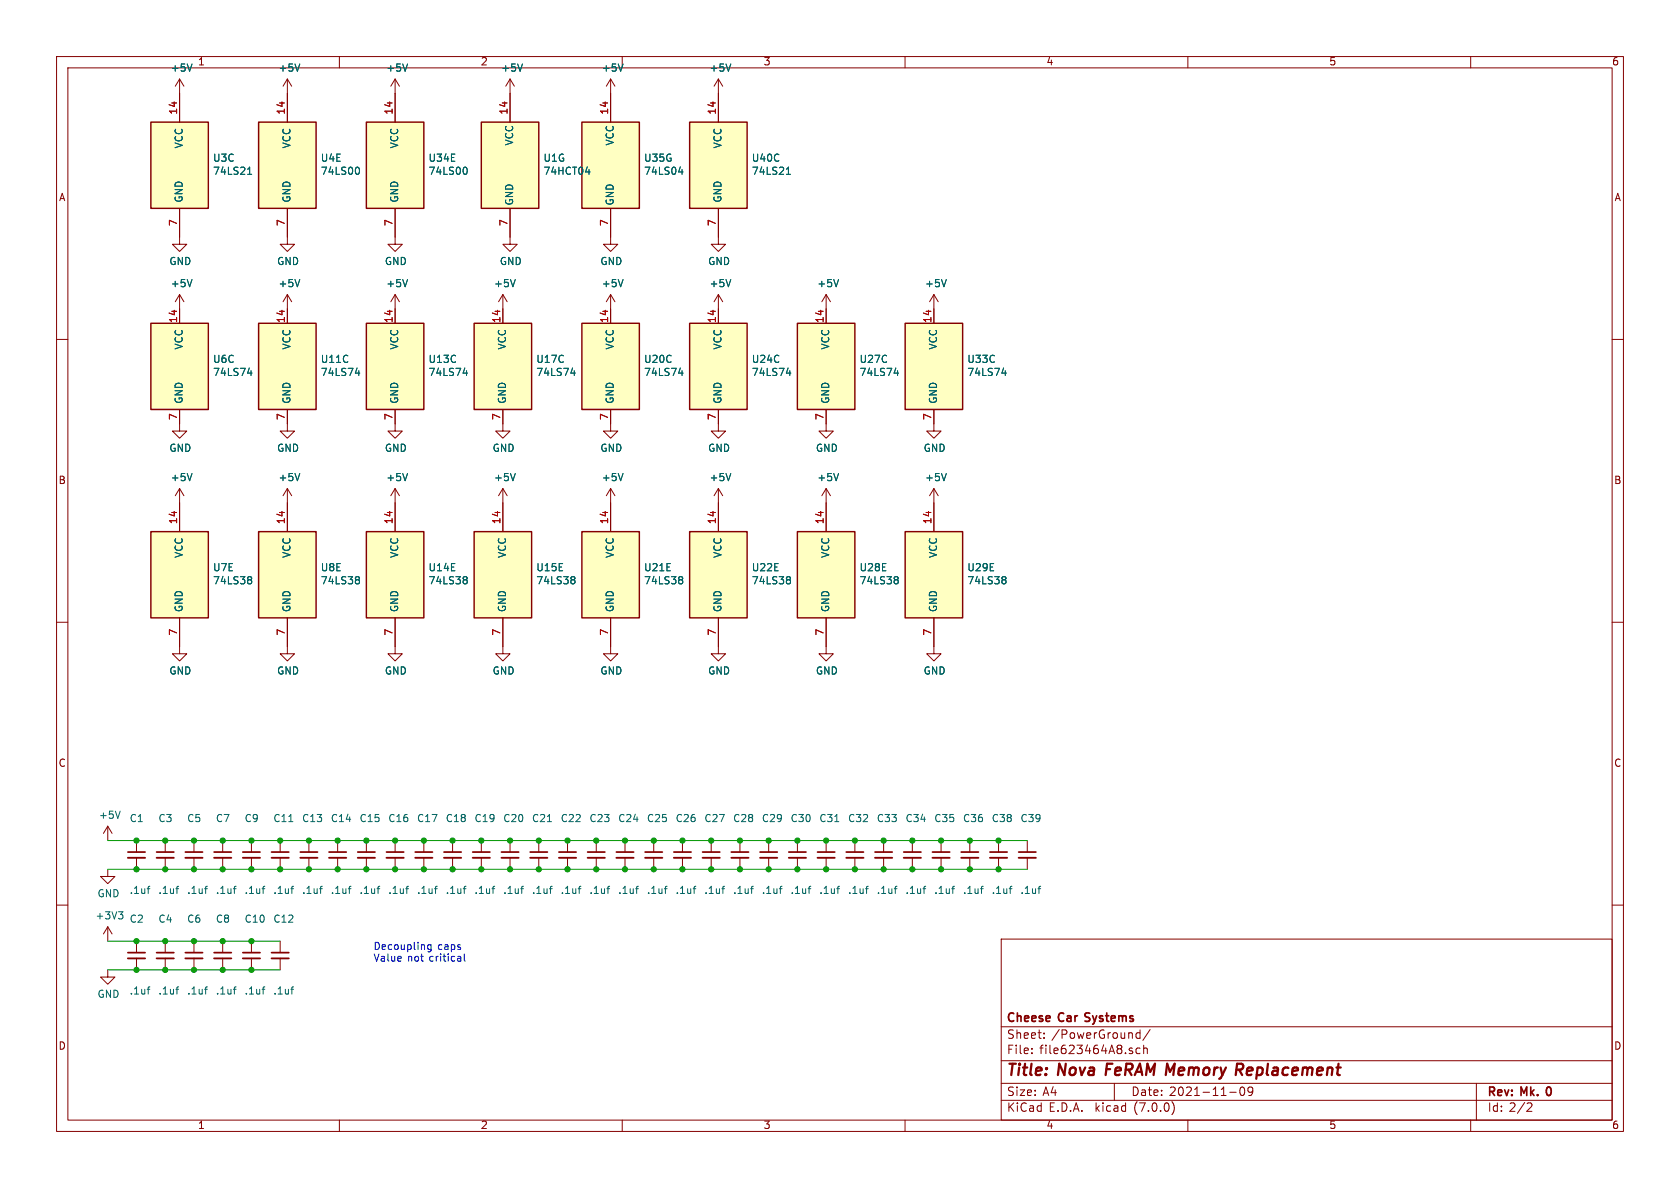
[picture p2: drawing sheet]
<svg xmlns="http://www.w3.org/2000/svg" width="297mm" height="210mm" viewBox="0 0 297 210" stroke-linecap="round" stroke-linejoin="round" font-family="sans-serif">
<g fill="none" stroke="#840000" stroke-width=".18">
<path d="M10 10h277v190h-277zM12 12h273v186h-273zM31.7 14v7.6M31.7 14l-.7 1.2M31.7 14l.8 1.2M50.8 14v7.6M50.8 14l-.8 1.2M50.8 14l.8 1.2M60 10v2M69.8 14v7.6M69.8 14l-.7 1.2M69.8 14l.8 1.2"/>
<path d="M90.2 14v7.6M90.2 14l-.8 1.2M90.2 14l.7 1.2M107.9 14l-.7 1.2M107.9 14v7.6M107.9 14l.8 1.2M110 10v2M127 14v7.6M127 14l-.8 1.2M127 14l.8 1.2M160 10v2M210 10v2"/>
<path d="M260 10v2M31.7 36.8v6.4h1.3l-1.3 1.3-1.2-1.3h1.2M50.8 36.8v6.4h1.3l-1.3 1.3-1.3-1.3h1.3M69.8 36.8v6.4h1.3l-1.3 1.3-1.2-1.3h1.2M90.2 36.8v6.4h1.2l-1.2 1.3-1.3-1.3h1.3M107.9 36.8v6.4h1.3l-1.3 1.3-1.2-1.3h1.2M127 36.8v6.4h1.3l-1.3 1.3-1.3-1.3h1.3M10 60h2M31.7 52.1v5.1M31.7 52.1l-.7 1.2M31.7 52.1l.8 1.2M50.8 52.1v5.1"/>
<path d="M50.8 52.1l-.8 1.2M50.8 52.1l.8 1.2M69.8 52.1v5.1M69.8 52.1l-.7 1.2M69.8 52.1l.8 1.2M88.9 52.1v5.1M88.9 52.1l-.8 1.2M88.9 52.1l.8 1.2M107.9 52.1v5.1M107.9 52.1l-.7 1.2M107.9 52.1l.8 1.2M127 52.1v5.1"/>
<path d="M127 52.1l-.8 1.2M127 52.1l.8 1.2M146 52.1v5.1M146 52.1l-.7 1.2M146 52.1l.8 1.2M165.1 52.1v5.1M165.1 52.1l-.8 1.2M165.1 52.1l.8 1.2M285 60h2M31.7 72.4v3.8h1.3l-1.3 1.3-1.2-1.3h1.2M50.8 72.4v3.8h1.3l-1.3 1.3-1.3-1.3h1.3M69.8 72.4v3.8h1.3l-1.3 1.3-1.2-1.3h1.2"/>
<path d="M88.9 72.4v3.8h1.3l-1.3 1.3-1.3-1.3h1.3M107.9 72.4v3.8h1.3l-1.3 1.3-1.2-1.3h1.2M127 72.4v3.8h1.3l-1.3 1.3-1.3-1.3h1.3M146 72.4v3.8h1.3l-1.3 1.3-1.2-1.3h1.2M165.1 72.4v3.8h1.3l-1.3 1.3-1.3-1.3h1.3M31.7 86.4v7.6M31.7 86.4l-.7 1.2M31.7 86.4l.8 1.2M50.8 86.4v7.6M50.8 86.4l-.8 1.2M50.8 86.4l.8 1.2M69.8 86.4v7.6"/>
<path d="M69.8 86.4l-.7 1.2M69.8 86.4l.8 1.2M88.9 86.4v7.6M88.9 86.4l-.8 1.2M88.9 86.4l.8 1.2M107.9 86.4v7.6M107.9 86.4l-.7 1.2M107.9 86.4l.8 1.2M127 86.4v7.6M127 86.4l-.8 1.2M127 86.4l.8 1.2M146 86.4v7.6"/>
<path d="M146 86.4l-.7 1.2M146 86.4l.8 1.2M165.1 86.4v7.6M165.1 86.4l-.8 1.2M165.1 86.4l.8 1.2M10 110h2M31.7 109.2v6.4h1.3l-1.3 1.2-1.2-1.2h1.2M50.8 109.2v6.4h1.3l-1.3 1.2-1.3-1.2h1.3M69.8 109.2v6.4h1.3l-1.3 1.2-1.2-1.2h1.2M88.9 109.2v6.4h1.3l-1.3 1.2-1.3-1.2h1.3M107.9 109.2v6.4h1.3l-1.3 1.2-1.2-1.2h1.2M127 109.2v6.4h1.3l-1.3 1.2-1.3-1.2h1.3"/>
<path d="M146 109.2v6.4h1.3l-1.3 1.2-1.2-1.2h1.2M165.1 109.2v6.4h1.3l-1.3 1.2-1.3-1.2h1.3M285 110h2M10 160h2M19 153.7v1.2h1.3l-1.3 1.3-1.2-1.3h1.2M19 146.1l-.7 1.2M19 146.1v2.5M19 146.1l.8 1.2M24.1 148.6v2M24.1 151.6v2.1M29.2 148.6v2M29.2 151.6v2.1"/>
<path d="M34.3 148.6v2M34.3 151.6v2.1M39.4 148.6v2M39.4 151.6v2.1M44.4 148.6v2M44.4 151.6v2.1M49.5 148.6v2M49.5 151.6v2.1M54.6 148.6v2M54.6 151.6v2.1M59.7 148.6v2M59.7 151.6v2.1"/>
<path d="M64.8 148.6v2M64.8 151.6v2.1M69.8 148.6v2M69.8 151.6v2.1M74.9 148.6v2M74.9 151.6v2.1M80 148.6v2M80 151.6v2.1M85.1 148.6v2M85.1 151.6v2.1M90.2 148.6v2M90.2 151.6v2.1"/>
<path d="M95.2 148.6v2M95.2 151.6v2.1M100.3 148.6v2M100.3 151.6v2.1M105.4 148.6v2M105.4 151.6v2.1M110.5 148.6v2M110.5 151.6v2.1M115.6 148.6v2M115.6 151.6v2.1M120.6 148.6v2M120.6 151.6v2.1"/>
<path d="M125.7 148.6v2M125.7 151.6v2.1M130.8 148.6v2M130.8 151.6v2.1M135.9 148.6v2M135.9 151.6v2.1M141 148.6v2M141 151.6v2.1M146 148.6v2M146 151.6v2.1M151.1 148.6v2M151.1 151.6v2.1"/>
<path d="M156.2 148.6v2M156.2 151.6v2.1M161.3 148.6v2M161.3 151.6v2.1M166.4 148.6v2M166.4 151.6v2.1M171.4 148.6v2M171.4 151.6v2.1M176.5 148.6v2M176.5 151.6v2.1M181.6 148.6v2M181.6 151.6v2.1"/>
<path d="M285 160h2M19 171.5v1.2h1.3l-1.3 1.3-1.2-1.3h1.2M19 163.8v2.6M19 163.8l-.7 1.3M19 163.8l.8 1.3M24.1 166.4v2M24.1 169.4v2.1M29.2 166.4v2M29.2 169.4v2.1M34.3 166.4v2M34.3 169.4v2.1M39.4 166.4v2"/>
<path d="M39.4 169.4v2.1M44.4 166.4v2M44.4 169.4v2.1M49.5 166.4v2M49.5 169.4v2.1M177 166h108v32h-108zM60 198v2M110 198v2M160 198v2M177 194.5h108M177 191.5h108M177 187.5h108"/>
<path d="M177 181.5h108M182.4 186.1v.2M182.4 185.3v.2M184.6 183.4v.2M184.6 182.6v.2M197 191.5v3M201.5 182.6h-.4l-.3 .2v.5l.2 .2h.5M201.5 182.1v1.5M201.5 185.3h-.4l-.3 .2v.5l.2 .2h.5M202.2 185.4l.2-.1h.4v1M202.2 184.8v1.5M203.3 182l-1.3 1.9"/>
<path d="M207.2 194.8a1.74 1.74 0 0 1 0 2.2M210 198v2M217.4 193.1h1.1M219.7 192.2a.81 .81 0 0 0-.6 .6 .81 .81 0 0 0 .3 .8l.1 .1a.81 .81 0 0 0 .4-1.4M220.7 192.3l-.1 .5 .2 .2 .4 .1 .3-.3M221.4 192.3a.99 .99 0 0 1-.4 1.4h-.2M260 198v2M261 191.5v6.5M270.5 195l.3 .2v.4l-.9 .9h.9"/>
</g>
<path d="M218.7 188l.9 .1M219.1 189.1l.5 .9M219.6 188.9l-.3 .2h-.7" fill="none" stroke="#840000" stroke-width=".4"/>
<g fill="none" stroke="#840000" stroke-width=".33">
<path d="M22.6 151.6h3.1M27.7 151.6h3M32.8 151.6h3M37.8 151.6h3.1M42.9 151.6h3.1M48 151.6h3.1M53.1 151.6h3M58.2 151.6h3M63.2 151.6h3.1M68.3 151.6h3.1M73.4 151.6h3.1M78.5 151.6h3"/>
<path d="M83.6 151.6h3M88.6 151.6h3.1M93.7 151.6h3.1M98.8 151.6h3.1M103.9 151.6h3M109 151.6h3M114 151.6h3.1M119.1 151.6h3.1M124.2 151.6h3.1M129.3 151.6h3M134.4 151.6h3M139.4 151.6h3.1"/>
<path d="M144.5 151.6h3.1M149.6 151.6h3.1M154.7 151.6h3M159.8 151.6h3M164.8 151.6h3.1M169.9 151.6h3.1M175 151.6h3.1M180.1 151.6h3M22.6 169.4h3.1M27.7 169.4h3M32.8 169.4h3M37.8 169.4h3.1"/>
<path d="M42.9 169.4h3.1M48 169.4h3.1"/>
</g>
<g fill="none" stroke="#840000" stroke-width=".3">
<path d="M22.6 150.6h3.1M27.7 150.6h3M32.8 150.6h3M37.8 150.6h3.1M42.9 150.6h3.1M48 150.6h3.1M53.1 150.6h3M58.2 150.6h3M63.2 150.6h3.1M68.3 150.6h3.1M73.4 150.6h3.1M78.5 150.6h3"/>
<path d="M83.6 150.6h3M88.6 150.6h3.1M93.7 150.6h3.1M98.8 150.6h3.1M103.9 150.6h3M109 150.6h3M114 150.6h3.1M119.1 150.6h3.1M124.2 150.6h3.1M129.3 150.6h3M134.4 150.6h3M139.4 150.6h3.1"/>
<path d="M144.5 150.6h3.1M149.6 150.6h3.1M154.7 150.6h3M159.8 150.6h3M164.8 150.6h3.1M169.9 150.6h3.1M175 150.6h3.1M180.1 150.6h3M22.6 168.4h3.1M27.7 168.4h3M32.8 168.4h3M37.8 168.4h3.1"/>
<path d="M42.9 168.4h3.1M48 168.4h3.1"/>
</g>
<g fill="none" stroke="#006464" stroke-width=".18">
<path d="M33.9 11.3l-.4 1.3M53 11.3l-.4 1.3M72 11.3l-.4 1.3M92.4 11.3l-.5 1.3M110.1 11.3l-.4 1.3M129.2 11.3l-.4 1.3M43.8 30.8h.7M43.9 29.9l.2-.4v1.3M63.2 29.5a.79 .79 0 0 1 0 1.3M82.3 29.5a.79 .79 0 0 1 0 1.3M103.5 30.4h.8M120 30.4h.8"/>
<path d="M120.6 30v.8M139 30.8h.7M139.1 29.9l.3-.4v1.3M33.9 49.4l-.4 1.3M53 49.4l-.4 1.3M72 49.4l-.4 1.3M91.1 49.4l-.4 1.3M110.1 49.4l-.4 1.3M129.2 49.4l-.4 1.3M148.2 49.4l-.4 1.3M167.3 49.4l-.4 1.3M43.8 66h.8"/>
<path d="M44.4 65.5v.9M62.8 66h.8M63.4 65.5v.9M81.9 66h.8M82.5 65.5v.9M100.9 66h.8M101.5 65.5v.9M120 66h.8M120.6 65.5v.9M139 66h.8M139.6 65.5v.9M158.1 66h.8"/>
<path d="M158.7 65.5v.9M177.1 66h.8M177.7 65.5v.9M33.9 83.7l-.4 1.3M53 83.7l-.4 1.3M72 83.7l-.4 1.3M91.1 83.7l-.4 1.3M110.1 83.7l-.4 1.3M129.2 83.7l-.4 1.3M148.2 83.7l-.4 1.3M167.3 83.7l-.4 1.3M44 101.9h.3l.2 .3-.2 .3"/>
<path d="M44 102.5h.3M44.3 102.5l.1 .1 .1 .4-.2 .2h-.3M63.1 101.9h.2l.2 .3-.2 .3M63.1 102.5h.2M63.3 102.5l.2 .1v.4l-.2 .2h-.2M82.1 101.9h.3l.2 .3-.2 .3M82.1 102.5h.3M82.4 102.5l.1 .1 .1 .4-.2 .2h-.3M101.2 101.9h.2l.2 .3-.2 .3M101.2 102.5h.2M101.4 102.5l.2 .1v.4l-.2 .2h-.2M120.2 101.9h.3l.2 .3-.2 .3"/>
<path d="M120.2 102.5h.3M120.5 102.5l.1 .1 .1 .4-.2 .2h-.3M139.3 101.9h.2l.2 .3-.2 .3M139.3 102.5h.2M139.5 102.5l.2 .1v.4l-.2 .2h-.2M158.3 101.9h.3l.2 .3-.2 .3M158.3 102.5h.3M158.6 102.5l.1 .1 .1 .4-.2 .2h-.3M177.4 101.9h.2l.2 .3-.2 .3M177.4 102.5h.2M177.6 102.5l.2 .1v.4l-.2 .2h-.2M21.2 143.4l-.4 1.3"/>
<path d="M26 157.1h.5M26.4 156.7h.1M31.1 157.1h.5M31.5 156.7h.1M36.2 157.1h.5M36.5 156.7h.2M41.3 157.1h.4M41.6 156.7h.1M46.3 157.1h.5M46.7 156.7h.1M51.4 157.1h.5M51.8 156.7h.1"/>
<path d="M56.5 157.1h.5M56.9 156.7h.1M61.6 157.1h.5M61.9 156.7h.2M66.7 157.1h.4M67 156.7h.1M71.7 157.1h.5M72.1 156.7h.1M76.8 157.1h.5M77.2 156.7h.1M81.9 157.1h.5M82.3 156.7h.1"/>
<path d="M87 157.1h.5M87.3 156.7h.2M92.1 157.1h.4M92.4 156.7h.1M97.1 157.1h.5M97.5 156.7h.1M102.2 157.1h.5M102.6 156.7h.1M107.3 157.1h.5M107.7 156.7h.1M112.4 157.1h.5M112.7 156.7h.2"/>
<path d="M117.5 157.1h.4M117.8 156.7h.1M122.5 157.1h.5M122.9 156.7h.1M127.6 157.1h.5M128 156.7h.1M132.7 157.1h.5M133.1 156.7h.1M137.8 157.1h.5M138.1 156.7h.2M142.9 157.1h.4M143.2 156.7h.1"/>
<path d="M147.9 157.1h.5M148.3 156.7h.1M153 157.1h.5M153.4 156.7h.1M158.1 157.1h.5M158.5 156.7h.1M163.2 157.1h.5M163.5 156.7h.2M168.3 157.1h.4M168.6 156.7h.1M173.3 157.1h.5M173.7 156.7h.1"/>
<path d="M178.4 157.1h.5M178.8 156.7h.1M183.5 157.1h.5M183.9 156.7h.1M20.9 161.2h.8l-.4 .5M21.5 161.7l.2 .2v.3l-.2 .2M26 174.9h.5M26.4 174.5h.1M31.1 174.9h.5M31.5 174.5h.1M36.2 174.9h.5M36.5 174.5h.2"/>
<path d="M41.3 174.9h.4M41.6 174.5h.1M46.3 174.9h.5M46.7 174.5h.1M51.4 174.9h.5M51.8 174.5h.1"/>
</g>
<g fill="#ffffc2" stroke="#ffffc2" stroke-width=".18">
<path d="M45.7 94h10.2v15.2h-10.2z"/>
<path d="M141 94h10.1v15.2h-10.1z"/>
<path d="M26.7 94h10.1v15.2h-10.1z"/>
<path d="M64.8 57.2h10.1v15.2h-10.1z"/>
<path d="M45.7 57.2h10.2v15.2h-10.2z"/>
<path d="M26.7 57.2h10.1v15.2h-10.1z"/>
<path d="M26.7 21.6h10.1v15.2h-10.1z"/>
<path d="M160 94h10.2v15.2h-10.2z"/>
<path d="M141 57.2h10.1v15.2h-10.1z"/>
<path d="M160 57.2h10.2v15.2h-10.2z"/>
<path d="M121.9 21.6h10.2v15.2h-10.2z"/>
<path d="M102.9 21.6h10.1v15.2h-10.1z"/>
<path d="M85.1 21.6h10.1v15.2h-10.1z"/>
<path d="M64.8 94h10.1v15.2h-10.1z"/>
<path d="M45.7 21.6h10.2v15.2h-10.2z"/>
<path d="M102.9 94h10.1v15.2h-10.1z"/>
<path d="M83.8 94h10.2v15.2h-10.2z"/>
<path d="M121.9 94h10.2v15.2h-10.2z"/>
<path d="M121.9 57.2h10.2v15.2h-10.2z"/>
<path d="M102.9 57.2h10.1v15.2h-10.1z"/>
<path d="M83.8 57.2h10.2v15.2h-10.2z"/>
<path d="M64.8 21.6h10.1v15.2h-10.1z"/>
</g>
<g fill="none" stroke="#840000" stroke-width=".25">
<path d="M26.7 21.6h10.1v15.2h-10.1zM45.7 21.6h10.2v15.2h-10.2zM64.8 21.6h10.1v15.2h-10.1zM85.1 21.6h10.1v15.2h-10.1zM102.9 21.6h10.1v15.2h-10.1zM121.9 21.6h10.2v15.2h-10.2zM26.7 57.2h10.1v15.2h-10.1zM45.7 57.2h10.2v15.2h-10.2zM64.8 57.2h10.1v15.2h-10.1zM83.8 57.2h10.2v15.2h-10.2zM102.9 57.2h10.1v15.2h-10.1zM121.9 57.2h10.2v15.2h-10.2z"/>
<path d="M141 57.2h10.1v15.2h-10.1zM160 57.2h10.2v15.2h-10.2zM26.7 94h10.1v15.2h-10.1zM45.7 94h10.2v15.2h-10.2zM64.8 94h10.1v15.2h-10.1zM83.8 94h10.2v15.2h-10.2zM102.9 94h10.1v15.2h-10.1zM121.9 94h10.2v15.2h-10.2zM141 94h10.1v15.2h-10.1zM160 94h10.2v15.2h-10.2z"/>
</g>
<path d="M76.2 167v1l-.2 .3-.3-.1M76.2 167.1l-.4-.1-.2 .2 .1 .6h.5M82.1 168.6v1.1l.2 .2" fill="none" stroke="#0000c2" stroke-width=".18"/>
<path d="M19 153.7h162.6M19 148.6h162.6M19 171.5h30.5M19 166.4h30.5" fill="none" stroke="#009600" stroke-width=".18"/>
<g fill="#009600" stroke="#009600" stroke-width=".18">
<circle cx="141" cy="153.7" r=".46"/>
<circle cx="135.9" cy="148.6" r=".46"/>
<circle cx="135.9" cy="153.7" r=".46"/>
<circle cx="141" cy="148.6" r=".46"/>
<circle cx="105.4" cy="148.6" r=".46"/>
<circle cx="105.4" cy="153.7" r=".46"/>
<circle cx="130.8" cy="148.6" r=".46"/>
<circle cx="130.8" cy="153.7" r=".46"/>
<circle cx="125.7" cy="153.7" r=".46"/>
<circle cx="125.7" cy="148.6" r=".46"/>
<circle cx="115.6" cy="153.7" r=".46"/>
<circle cx="115.6" cy="148.6" r=".46"/>
<circle cx="161.3" cy="148.6" r=".46"/>
<circle cx="161.3" cy="153.7" r=".46"/>
<circle cx="156.2" cy="148.6" r=".46"/>
<circle cx="156.2" cy="153.7" r=".46"/>
<circle cx="166.4" cy="148.6" r=".46"/>
<circle cx="166.4" cy="153.7" r=".46"/>
<circle cx="176.5" cy="153.7" r=".46"/>
<circle cx="176.5" cy="148.6" r=".46"/>
<circle cx="151.1" cy="153.7" r=".46"/>
<circle cx="151.1" cy="148.6" r=".46"/>
<circle cx="146" cy="148.6" r=".46"/>
<circle cx="146" cy="153.7" r=".46"/>
<circle cx="171.4" cy="153.7" r=".46"/>
<circle cx="171.4" cy="148.6" r=".46"/>
<circle cx="110.5" cy="153.7" r=".46"/>
<circle cx="110.5" cy="148.6" r=".46"/>
<circle cx="120.6" cy="148.6" r=".46"/>
<circle cx="120.6" cy="153.7" r=".46"/>
<circle cx="100.3" cy="153.7" r=".46"/>
<circle cx="90.2" cy="153.7" r=".46"/>
<circle cx="95.2" cy="153.7" r=".46"/>
<circle cx="85.1" cy="153.7" r=".46"/>
<circle cx="85.1" cy="148.6" r=".46"/>
<circle cx="69.8" cy="148.6" r=".46"/>
<circle cx="69.8" cy="153.7" r=".46"/>
<circle cx="95.2" cy="148.6" r=".46"/>
<circle cx="100.3" cy="148.6" r=".46"/>
<circle cx="90.2" cy="148.6" r=".46"/>
<circle cx="80" cy="148.6" r=".46"/>
<circle cx="74.9" cy="148.6" r=".46"/>
<circle cx="29.2" cy="166.4" r=".46"/>
<circle cx="29.2" cy="171.5" r=".46"/>
<circle cx="39.4" cy="171.5" r=".46"/>
<circle cx="34.3" cy="166.4" r=".46"/>
<circle cx="34.3" cy="171.5" r=".46"/>
<circle cx="39.4" cy="166.4" r=".46"/>
<circle cx="44.4" cy="171.5" r=".46"/>
<circle cx="44.4" cy="166.4" r=".46"/>
<circle cx="24.1" cy="171.5" r=".46"/>
<circle cx="24.1" cy="166.4" r=".46"/>
<circle cx="74.9" cy="153.7" r=".46"/>
<circle cx="80" cy="153.7" r=".46"/>
<circle cx="44.4" cy="148.6" r=".46"/>
<circle cx="44.4" cy="153.7" r=".46"/>
<circle cx="64.8" cy="153.7" r=".46"/>
<circle cx="59.7" cy="148.6" r=".46"/>
<circle cx="64.8" cy="148.6" r=".46"/>
<circle cx="59.7" cy="153.7" r=".46"/>
<circle cx="54.6" cy="148.6" r=".46"/>
<circle cx="54.6" cy="153.7" r=".46"/>
<circle cx="49.5" cy="153.7" r=".46"/>
<circle cx="49.5" cy="148.6" r=".46"/>
<circle cx="29.2" cy="153.7" r=".46"/>
<circle cx="29.2" cy="148.6" r=".46"/>
<circle cx="39.4" cy="148.6" r=".46"/>
<circle cx="39.4" cy="153.7" r=".46"/>
<circle cx="34.3" cy="148.6" r=".46"/>
<circle cx="34.3" cy="153.7" r=".46"/>
<circle cx="24.1" cy="148.6" r=".46"/>
<circle cx="24.1" cy="153.7" r=".46"/>
</g>
<g font-size="2.8" fill="#840000">
<text x="178" y="190.8">Title:</text>
<text x="187.1" y="190.8">Nova</text>
<text x="196.2" y="190.8">FeRAM Memory</text>
<text x="220.4" y="190.8">Replacement</text>
</g>
<g font-size="2.1" fill="#840000">
<text x="178" y="183.9">Sheet:</text>
<text x="178" y="181.1">Cheese</text>
<text x="185.9" y="183.9">/PowerGround/</text>
<text x="187.3" y="181.1">Car</text>
<text x="192.4" y="181.1">Systems</text>
<text x="178" y="186.6">File:</text>
<text x="183.8" y="186.6">file623464A8.sch</text>
<text x="178" y="196.8">KiCad</text>
<text x="178" y="194">Size:</text>
<text x="184.3" y="194">A4</text>
<text x="185.4" y="196.8">E.D.A.</text>
<text x="193.7" y="196.8">kicad</text>
<text x="200" y="194">Date:</text>
<text x="200.6" y="196.8">(7.0.0)</text>
<text x="206.7" y="194">2021-11-09</text>
<text x="263" y="194.2">Rev:</text>
<text x="263" y="196.8">Id: 2/2</text>
<text x="269" y="194.2">Mk.</text>
<text x="274" y="194.2">0</text>
</g>
<g font-size="1.8" fill="#840000">
<text x="35" y="11.8">1</text>
<text x="85" y="11.8">2</text>
<text x="135" y="11.8">3</text>
<text x="185" y="11.8">4</text>
<text x="235" y="11.8">5</text>
<text x="285" y="11.8">6</text>
<text x="10.4" y="35.8">A</text>
<text x="285.4" y="35.8">A</text>
<text x="10.3" y="85.8">B</text>
<text x="285.3" y="85.8">B</text>
<text x="10.3" y="135.8">C</text>
<text x="285.3" y="135.8">C</text>
<text x="10.3" y="185.8">D</text>
<text x="285.3" y="185.8">D</text>
<text x="35" y="199.8">1</text>
<text x="85" y="199.8">2</text>
<text x="135" y="199.8">3</text>
<text x="185" y="199.8">4</text>
<text x="235" y="199.8">5</text>
<text x="285" y="199.8">6</text>
</g>
<g font-size="1.8" fill="#006464">
<text x="30.1" y="12.9">+5V</text>
<text x="49.2" y="12.9">+5V</text>
<text x="68.2" y="12.9">+5V</text>
<text x="88.6" y="12.9">+5V</text>
<text x="106.3" y="12.9">+5V</text>
<text x="125.4" y="12.9">+5V</text>
<text x="32.6" y="26.4" transform="rotate(-90 32.6 26.4)">VCC</text>
<text x="37.6" y="28.9">U3C</text>
<text x="51.6" y="26.4" transform="rotate(-90 51.6 26.4)">VCC</text>
<text x="56.6" y="28.9">U4E</text>
<text x="70.7" y="26.4" transform="rotate(-90 70.7 26.4)">VCC</text>
<text x="75.7" y="28.9">U34E</text>
<text x="91" y="25.9" transform="rotate(-90 91 25.9)">VCC</text>
<text x="96" y="28.9">U1G</text>
<text x="108.8" y="25.9" transform="rotate(-90 108.8 25.9)">VCC</text>
<text x="113.8" y="28.9">U35G</text>
<text x="127.8" y="26.4" transform="rotate(-90 127.8 26.4)">VCC</text>
<text x="132.8" y="28.9">U40C</text>
<text x="32.6" y="35.8" transform="rotate(-90 32.6 35.8)">GND</text>
<text x="37.6" y="31.2">74LS21</text>
<text x="51.6" y="35.8" transform="rotate(-90 51.6 35.8)">GND</text>
<text x="56.6" y="31.2">74LS00</text>
<text x="70.7" y="35.8" transform="rotate(-90 70.7 35.8)">GND</text>
<text x="75.7" y="31.2">74LS00</text>
<text x="96" y="31.2">74HCT04</text>
<text x="113.8" y="31.2">74LS04</text>
<text x="127.8" y="35.8" transform="rotate(-90 127.8 35.8)">GND</text>
<text x="132.8" y="31.2">74LS21</text>
<text x="91" y="36.3" transform="rotate(-90 91 36.3)">GND</text>
<text x="108.8" y="36.3" transform="rotate(-90 108.8 36.3)">GND</text>
<text x="29.9" y="47.1">GND</text>
<text x="48.9" y="47.1">GND</text>
<text x="68" y="47.1">GND</text>
<text x="88.3" y="47.1">GND</text>
<text x="106.1" y="47.1">GND</text>
<text x="125.1" y="47.1">GND</text>
<text x="30.1" y="51">+5V</text>
<text x="49.2" y="51">+5V</text>
<text x="68.2" y="51">+5V</text>
<text x="87.3" y="51">+5V</text>
<text x="106.3" y="51">+5V</text>
<text x="125.4" y="51">+5V</text>
<text x="144.4" y="51">+5V</text>
<text x="163.5" y="51">+5V</text>
<text x="32.6" y="61.9" transform="rotate(-90 32.6 61.9)">VCC</text>
<text x="37.6" y="64.4">U6C</text>
<text x="51.6" y="61.9" transform="rotate(-90 51.6 61.9)">VCC</text>
<text x="56.6" y="64.4">U11C</text>
<text x="70.7" y="61.9" transform="rotate(-90 70.7 61.9)">VCC</text>
<text x="75.7" y="64.4">U13C</text>
<text x="89.7" y="61.9" transform="rotate(-90 89.7 61.9)">VCC</text>
<text x="94.7" y="64.4">U17C</text>
<text x="108.8" y="61.9" transform="rotate(-90 108.8 61.9)">VCC</text>
<text x="113.8" y="64.4">U20C</text>
<text x="127.8" y="61.9" transform="rotate(-90 127.8 61.9)">VCC</text>
<text x="132.8" y="64.4">U24C</text>
<text x="146.9" y="61.9" transform="rotate(-90 146.9 61.9)">VCC</text>
<text x="151.9" y="64.4">U27C</text>
<text x="165.9" y="61.9" transform="rotate(-90 165.9 61.9)">VCC</text>
<text x="170.9" y="64.4">U33C</text>
<text x="32.6" y="71.4" transform="rotate(-90 32.6 71.4)">GND</text>
<text x="37.6" y="66.7">74LS74</text>
<text x="51.6" y="71.4" transform="rotate(-90 51.6 71.4)">GND</text>
<text x="56.6" y="66.7">74LS74</text>
<text x="70.7" y="71.4" transform="rotate(-90 70.7 71.4)">GND</text>
<text x="75.7" y="66.7">74LS74</text>
<text x="89.7" y="71.4" transform="rotate(-90 89.7 71.4)">GND</text>
<text x="94.7" y="66.7">74LS74</text>
<text x="108.8" y="71.4" transform="rotate(-90 108.8 71.4)">GND</text>
<text x="113.8" y="66.7">74LS74</text>
<text x="127.8" y="71.4" transform="rotate(-90 127.8 71.4)">GND</text>
<text x="132.8" y="66.7">74LS74</text>
<text x="146.9" y="71.4" transform="rotate(-90 146.9 71.4)">GND</text>
<text x="151.9" y="66.7">74LS74</text>
<text x="165.9" y="71.4" transform="rotate(-90 165.9 71.4)">GND</text>
<text x="170.9" y="66.7">74LS74</text>
<text x="29.9" y="80.1">GND</text>
<text x="48.9" y="80.1">GND</text>
<text x="68" y="80.1">GND</text>
<text x="87" y="80.1">GND</text>
<text x="106.1" y="80.1">GND</text>
<text x="125.1" y="80.1">GND</text>
<text x="144.2" y="80.1">GND</text>
<text x="163.2" y="80.1">GND</text>
<text x="30.1" y="85.3">+5V</text>
<text x="49.2" y="85.3">+5V</text>
<text x="68.2" y="85.3">+5V</text>
<text x="87.3" y="85.3">+5V</text>
<text x="106.3" y="85.3">+5V</text>
<text x="125.4" y="85.3">+5V</text>
<text x="144.4" y="85.3">+5V</text>
<text x="163.5" y="85.3">+5V</text>
<text x="32.6" y="98.8" transform="rotate(-90 32.6 98.8)">VCC</text>
<text x="37.6" y="101.3">U7E</text>
<text x="51.6" y="98.8" transform="rotate(-90 51.6 98.8)">VCC</text>
<text x="56.6" y="101.3">U8E</text>
<text x="70.7" y="98.8" transform="rotate(-90 70.7 98.8)">VCC</text>
<text x="75.7" y="101.3">U14E</text>
<text x="89.7" y="98.8" transform="rotate(-90 89.7 98.8)">VCC</text>
<text x="94.7" y="101.3">U15E</text>
<text x="108.8" y="98.8" transform="rotate(-90 108.8 98.8)">VCC</text>
<text x="113.8" y="101.3">U21E</text>
<text x="127.8" y="98.8" transform="rotate(-90 127.8 98.8)">VCC</text>
<text x="132.8" y="101.3">U22E</text>
<text x="146.9" y="98.8" transform="rotate(-90 146.9 98.8)">VCC</text>
<text x="151.9" y="101.3">U28E</text>
<text x="165.9" y="98.8" transform="rotate(-90 165.9 98.8)">VCC</text>
<text x="170.9" y="101.3">U29E</text>
<text x="37.6" y="103.6">74LS38</text>
<text x="56.6" y="103.6">74LS38</text>
<text x="75.7" y="103.6">74LS38</text>
<text x="94.7" y="103.6">74LS38</text>
<text x="113.8" y="103.6">74LS38</text>
<text x="132.8" y="103.6">74LS38</text>
<text x="151.9" y="103.6">74LS38</text>
<text x="170.9" y="103.6">74LS38</text>
<text x="32.6" y="108.2" transform="rotate(-90 32.6 108.2)">GND</text>
<text x="51.6" y="108.2" transform="rotate(-90 51.6 108.2)">GND</text>
<text x="70.7" y="108.2" transform="rotate(-90 70.7 108.2)">GND</text>
<text x="89.7" y="108.2" transform="rotate(-90 89.7 108.2)">GND</text>
<text x="108.8" y="108.2" transform="rotate(-90 108.8 108.2)">GND</text>
<text x="127.8" y="108.2" transform="rotate(-90 127.8 108.2)">GND</text>
<text x="146.9" y="108.2" transform="rotate(-90 146.9 108.2)">GND</text>
<text x="165.9" y="108.2" transform="rotate(-90 165.9 108.2)">GND</text>
<text x="29.9" y="119.5">GND</text>
<text x="48.9" y="119.5">GND</text>
<text x="68" y="119.5">GND</text>
<text x="87" y="119.5">GND</text>
<text x="106.1" y="119.5">GND</text>
<text x="125.1" y="119.5">GND</text>
<text x="144.2" y="119.5">GND</text>
<text x="163.2" y="119.5">GND</text>
<text x="17.4" y="145">+5V</text>
<text x="22.9" y="145.6">C1</text>
<text x="27.9" y="145.6">C3</text>
<text x="33" y="145.6">C5</text>
<text x="38.1" y="145.6">C7</text>
<text x="43.2" y="145.6">C9</text>
<text x="48.3" y="145.6">C11</text>
<text x="53.3" y="145.6">C13</text>
<text x="58.4" y="145.6">C14</text>
<text x="63.5" y="145.6">C15</text>
<text x="68.6" y="145.6">C16</text>
<text x="73.7" y="145.6">C17</text>
<text x="78.7" y="145.6">C18</text>
<text x="83.8" y="145.6">C19</text>
<text x="88.9" y="145.6">C20</text>
<text x="94" y="145.6">C21</text>
<text x="99.1" y="145.6">C22</text>
<text x="104.1" y="145.6">C23</text>
<text x="109.2" y="145.6">C24</text>
<text x="114.3" y="145.6">C25</text>
<text x="119.4" y="145.6">C26</text>
<text x="124.5" y="145.6">C27</text>
<text x="129.5" y="145.6">C28</text>
<text x="134.6" y="145.6">C29</text>
<text x="139.7" y="145.6">C30</text>
<text x="144.8" y="145.6">C31</text>
<text x="149.9" y="145.6">C32</text>
<text x="154.9" y="145.6">C33</text>
<text x="160" y="145.6">C34</text>
<text x="165.1" y="145.6">C35</text>
<text x="170.2" y="145.6">C36</text>
<text x="175.3" y="145.6">C38</text>
<text x="180.3" y="145.6">C39</text>
<text x="17.2" y="158.9">GND</text>
<text x="22.9" y="158.3">.1uf</text>
<text x="27.9" y="158.3">.1uf</text>
<text x="33" y="158.3">.1uf</text>
<text x="38.1" y="158.3">.1uf</text>
<text x="43.2" y="158.3">.1uf</text>
<text x="48.3" y="158.3">.1uf</text>
<text x="53.3" y="158.3">.1uf</text>
<text x="58.4" y="158.3">.1uf</text>
<text x="63.5" y="158.3">.1uf</text>
<text x="68.6" y="158.3">.1uf</text>
<text x="73.7" y="158.3">.1uf</text>
<text x="78.7" y="158.3">.1uf</text>
<text x="83.8" y="158.3">.1uf</text>
<text x="88.9" y="158.3">.1uf</text>
<text x="94" y="158.3">.1uf</text>
<text x="99.1" y="158.3">.1uf</text>
<text x="104.1" y="158.3">.1uf</text>
<text x="109.2" y="158.3">.1uf</text>
<text x="114.3" y="158.3">.1uf</text>
<text x="119.4" y="158.3">.1uf</text>
<text x="124.5" y="158.3">.1uf</text>
<text x="129.5" y="158.3">.1uf</text>
<text x="134.6" y="158.3">.1uf</text>
<text x="139.7" y="158.3">.1uf</text>
<text x="144.8" y="158.3">.1uf</text>
<text x="149.9" y="158.3">.1uf</text>
<text x="154.9" y="158.3">.1uf</text>
<text x="160" y="158.3">.1uf</text>
<text x="165.1" y="158.3">.1uf</text>
<text x="170.2" y="158.3">.1uf</text>
<text x="175.3" y="158.3">.1uf</text>
<text x="180.3" y="158.3">.1uf</text>
<text x="16.8" y="162.8">+3V3</text>
<text x="22.9" y="163.4">C2</text>
<text x="27.9" y="163.4">C4</text>
<text x="33" y="163.4">C6</text>
<text x="38.1" y="163.4">C8</text>
<text x="43.2" y="163.4">C10</text>
<text x="48.3" y="163.4">C12</text>
<text x="17.2" y="176.7">GND</text>
<text x="22.9" y="176.1">.1uf</text>
<text x="27.9" y="176.1">.1uf</text>
<text x="33" y="176.1">.1uf</text>
<text x="38.1" y="176.1">.1uf</text>
<text x="43.2" y="176.1">.1uf</text>
<text x="48.3" y="176.1">.1uf</text>
</g>
<g font-size="1.8" fill="#a90000">
<text x="31.5" y="20.3" transform="rotate(-90 31.5 20.3)">14</text>
<text x="50.5" y="20.3" transform="rotate(-90 50.5 20.3)">14</text>
<text x="69.6" y="20.3" transform="rotate(-90 69.6 20.3)">14</text>
<text x="89.9" y="20.3" transform="rotate(-90 89.9 20.3)">14</text>
<text x="107.7" y="20.3" transform="rotate(-90 107.7 20.3)">14</text>
<text x="126.7" y="20.3" transform="rotate(-90 126.7 20.3)">14</text>
<text x="31.5" y="40" transform="rotate(-90 31.5 40)">7</text>
<text x="50.5" y="40" transform="rotate(-90 50.5 40)">7</text>
<text x="69.6" y="40" transform="rotate(-90 69.6 40)">7</text>
<text x="89.9" y="40" transform="rotate(-90 89.9 40)">7</text>
<text x="107.7" y="40" transform="rotate(-90 107.7 40)">7</text>
<text x="126.7" y="40" transform="rotate(-90 126.7 40)">7</text>
<text x="31.5" y="57.2" transform="rotate(-90 31.5 57.2)">14</text>
<text x="50.5" y="57.2" transform="rotate(-90 50.5 57.2)">14</text>
<text x="69.6" y="57.2" transform="rotate(-90 69.6 57.2)">14</text>
<text x="88.6" y="57.2" transform="rotate(-90 88.6 57.2)">14</text>
<text x="107.7" y="57.2" transform="rotate(-90 107.7 57.2)">14</text>
<text x="126.7" y="57.2" transform="rotate(-90 126.7 57.2)">14</text>
<text x="145.8" y="57.2" transform="rotate(-90 145.8 57.2)">14</text>
<text x="164.8" y="57.2" transform="rotate(-90 164.8 57.2)">14</text>
<text x="31.5" y="74.3" transform="rotate(-90 31.5 74.3)">7</text>
<text x="50.5" y="74.3" transform="rotate(-90 50.5 74.3)">7</text>
<text x="69.6" y="74.3" transform="rotate(-90 69.6 74.3)">7</text>
<text x="88.6" y="74.3" transform="rotate(-90 88.6 74.3)">7</text>
<text x="107.7" y="74.3" transform="rotate(-90 107.7 74.3)">7</text>
<text x="126.7" y="74.3" transform="rotate(-90 126.7 74.3)">7</text>
<text x="145.8" y="74.3" transform="rotate(-90 145.8 74.3)">7</text>
<text x="164.8" y="74.3" transform="rotate(-90 164.8 74.3)">7</text>
<text x="31.5" y="92.7" transform="rotate(-90 31.5 92.7)">14</text>
<text x="50.5" y="92.7" transform="rotate(-90 50.5 92.7)">14</text>
<text x="69.6" y="92.7" transform="rotate(-90 69.6 92.7)">14</text>
<text x="88.6" y="92.7" transform="rotate(-90 88.6 92.7)">14</text>
<text x="107.7" y="92.7" transform="rotate(-90 107.7 92.7)">14</text>
<text x="126.7" y="92.7" transform="rotate(-90 126.7 92.7)">14</text>
<text x="145.8" y="92.7" transform="rotate(-90 145.8 92.7)">14</text>
<text x="164.8" y="92.7" transform="rotate(-90 164.8 92.7)">14</text>
<text x="31.5" y="112.4" transform="rotate(-90 31.5 112.4)">7</text>
<text x="50.5" y="112.4" transform="rotate(-90 50.5 112.4)">7</text>
<text x="69.6" y="112.4" transform="rotate(-90 69.6 112.4)">7</text>
<text x="88.6" y="112.4" transform="rotate(-90 88.6 112.4)">7</text>
<text x="107.7" y="112.4" transform="rotate(-90 107.7 112.4)">7</text>
<text x="126.7" y="112.4" transform="rotate(-90 126.7 112.4)">7</text>
<text x="145.8" y="112.4" transform="rotate(-90 145.8 112.4)">7</text>
<text x="164.8" y="112.4" transform="rotate(-90 164.8 112.4)">7</text>
</g>
<g font-size="1.8" fill="#0000c2">
<text x="66" y="168.1">Decoupling</text>
<text x="66" y="170.2">Value</text>
<text x="72.1" y="170.2">not</text>
<text x="76" y="170.2">critical</text>
<text x="77.4" y="168.1">caps</text>
</g>
</svg>
